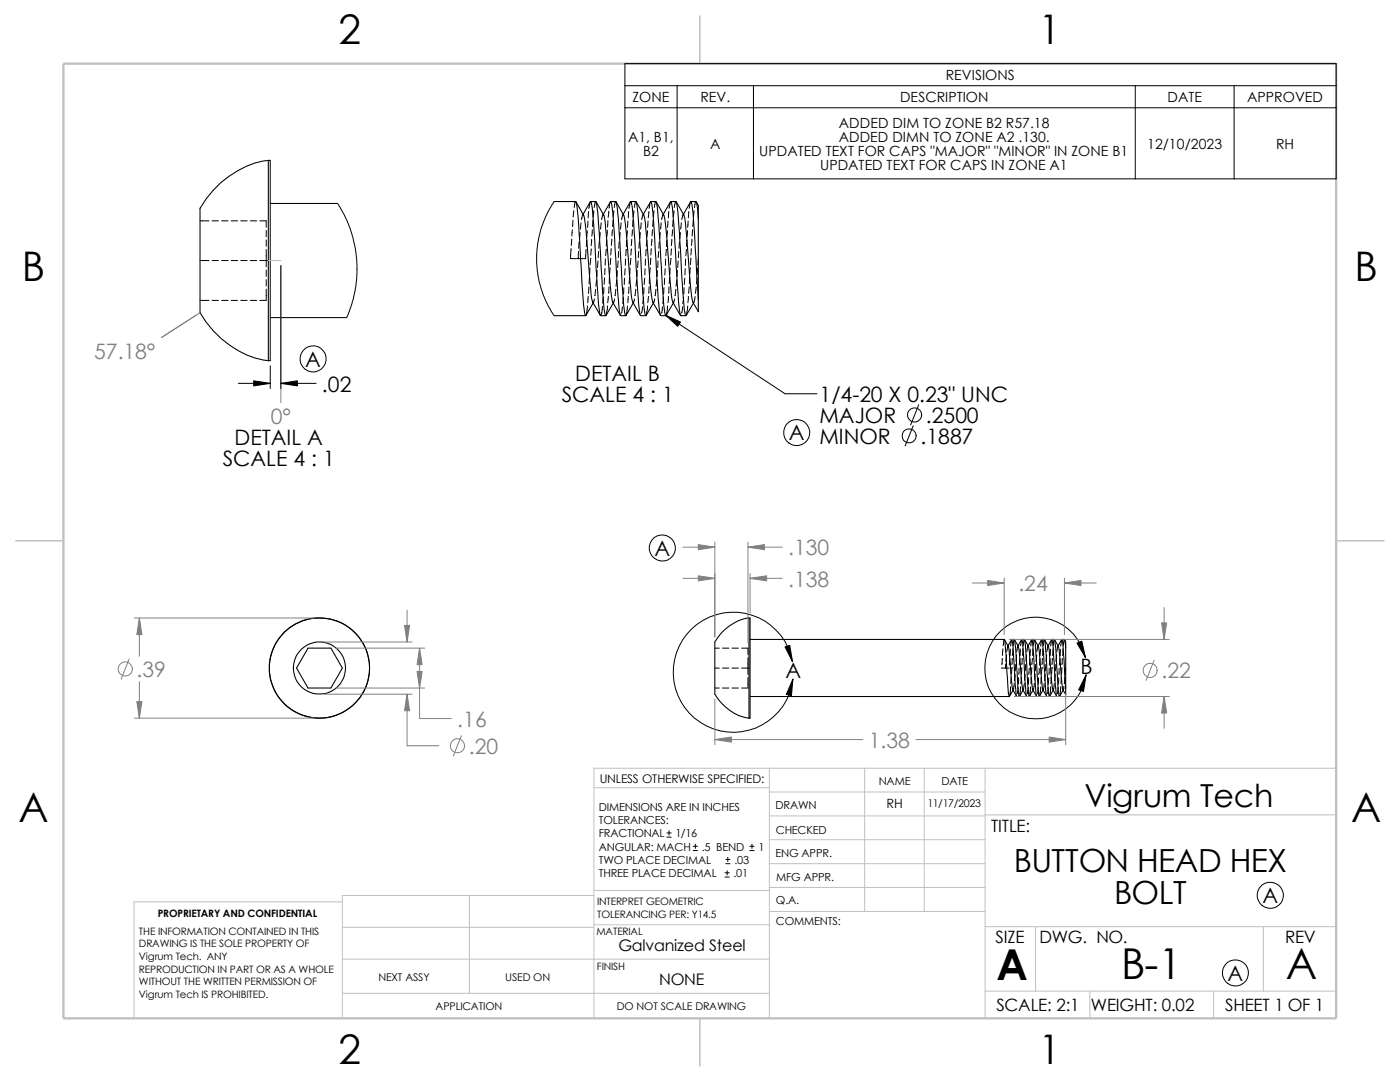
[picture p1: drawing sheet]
<svg xmlns="http://www.w3.org/2000/svg" width="279mm" height="216mm" viewBox="0 0 279 216" stroke-linecap="round" stroke-linejoin="round" font-family="sans-serif">
<g fill="none" stroke="#c0c0c0" stroke-width=".2">
<path d="M53.5 52h2.5M118.5 157.2h35M153.5 153.3v49.9M153.5 158h43.1M172.6 153.3v28.6M184.4 153.3v28.6M196.6 153.3v49.9M266.7 153.3h-148.2v49.9M68.3 180h-41.5v23.2M93.7 178.7v19.5M118.5 178.7h-50.2v24.5M118.5 177.7h35.1"/>
<path d="M153.5 167.6h43.1M153.5 162.8h43.1M153.5 172.3h43.1M153.5 177.1h43.1M196.6 162.6h70.1M68.3 198.2h85.2M68.3 191.4h85.2M68.3 185h50.2M118.5 184.5h35.1M153.6 181.9h43M196.6 197.8h70.1M196.6 184.9h70.1"/>
<path d="M206.7 184.9v12.9M217.5 197.8v5.4M242.2 197.8v5.4M252.1 184.9v12.9"/>
</g>
<path d="M139.7 3.2v9.5M3.1 107.9h9.6M266.7 107.9h9.5M139.7 203.2v9.5" fill="none" stroke="#c0c0c0" stroke-width=".21"/>
<path d="M12.7 12.7h254v190.5h-254z" fill="none" stroke="#c0c0c0" stroke-width=".47"/>
<g fill="none" stroke="#000" stroke-width=".21">
<path d="M53.6 32a18.8 18.8 0 0 0-13.7 9.6v20.7a18.9 18.9 0 0 0 13.7 9.7M53.6 32v40M53.6 32h.3v40h-.3M53.9 40.6h13.5M110.6 40.2h4.3a40.9 40.9 0 0 1 .8 7.9l.3 5.3a65.9 65.9 0 0 0 .8 9.5h.1l1.5-2.4M114.9 40.3l.8 1.3a5.6 5.6 0 0 1 1.2 3.8l.4 4.5a88.4 88.4 0 0 0 1 10.3v.1M117.8 40.3l.1-.1a40.9 40.9 0 0 1 .8 7.9l.3 5.3a75 75 0 0 0 .8 9.5M117.8 40.3l-1.4 2.5M117.9 40.2h1l.1 .1a176.8 176.8 0 0 1 1.2 16.5l.4 5 .3 1.2 1.5-2.5M119 40.3l.7 1.3a5.3 5.3 0 0 1 1.2 3.8l.3 4.5a78.5 78.5 0 0 0 1.1 10.4M121.8 40.3h.2a176.8 176.8 0 0 1 1.2 16.5l.4 5 .2 1.1M121.8 40.3l-1.4 2.5"/>
<path d="M121.9 40.2h1a40.9 40.9 0 0 1 .8 7.9l.3 5.3a65.9 65.9 0 0 0 .8 9.5h.1l1.5-2.4M122.9 40.3l.8 1.3a5.6 5.6 0 0 1 1.2 3.8l.4 4.5a88.4 88.4 0 0 0 1 10.3v.1M125.8 40.3l.1-.1a40.9 40.9 0 0 1 .8 7.9l.3 5.3a72.7 72.7 0 0 0 .8 9.5l.1 .1h1M125.8 40.3l-1.4 2.5M125.9 40.2h1l.1 .1a176.8 176.8 0 0 1 1.2 16.5l.4 5 .3 1.2 1.5-2.5M127 40.3l.7 1.3a5.9 5.9 0 0 1 1.2 3.8l.3 4.5a78.5 78.5 0 0 0 1.1 10.4M129.8 40.3h.2a176.8 176.8 0 0 1 1.2 16.5l.4 5 .2 1.1M129.8 40.3l-1.4 2.5M129.9 40.2h1a40.9 40.9 0 0 1 .8 7.9l.3 5.3a65.9 65.9 0 0 0 .8 9.5h.1l1.5-2.4M130.9 40.3l.8 1.3a5.6 5.6 0 0 1 1.2 3.8l.5 6.2a50.8 50.8 0 0 0 .9 8.7M133.8 40.3l.1-.1a38 38 0 0 1 .8 7.9l.3 5.3a72.7 72.7 0 0 0 .8 9.5l.1 .1h1M133.8 40.3l-1.4 2.5"/>
<path d="M133.9 40.2h1l.1 .1a176.8 176.8 0 0 1 1.2 16.5l.4 5 .3 1.2 1.5-2.5M135 40.3l.7 1.3a5.9 5.9 0 0 1 1.2 3.8l.3 4.5a78.5 78.5 0 0 0 1.1 10.4M137.8 40.3h.2a176.8 176.8 0 0 1 1.2 16.5l.2 2.9M137.8 40.3l-1.4 2.5M137.9 40.2h1l.1 .1 .4 3.3M138.9 40.3l.5 .8M139.4 59.7v2.5l-1.1-1.8M139.4 43.6v16.1M139.4 41.1v2.5M53.9 63.4h15.3M110.6 63h6.3M118.3 60.4l1.5 2.5"/>
<path d="M119.9 63h1M122.3 60.4l1.5 2.5M123.9 63h1M126.3 60.4l1.5 2.5M130.3 60.4l1.5 2.5M131.9 63h1M134.3 60.4l1.5 2.5M61.5 129.3h4.5l2.3 4-2.3 4h-4.5l-2.3-4zM149.5 123.3h.2v20h-.2M149.5 123.3a9.2 9.2 0 0 0-6.8 5v10a9.4 9.4 0 0 0 6.8 5M149.5 123.3v20M149.7 127.6h50.7l.4 3.1 .5 7.7 .2 .5"/>
<path d="M149.7 139h51.7M200.4 127.6l.9 1.4 .1 .6 .4 6.2 .3 1.8M201.2 128.9l.7-1.3 .2 1.1 .5 8 .3 2.2M201.9 127.6h.5l.1 .3 .7 9.4 .3 1.6M202.1 137.7l.8 1.3h.5M202.2 137.7l-.7 1.3M202.4 127.6a5.6 5.6 0 0 1 1.1 4l.6 6M203.2 128.9l.7-1.3 .2 1.1 .5 7.2 .3 3M203.9 127.6h.5l.2 1.1 .5 8 .3 2.2M204.1 137.7l.8 1.3M204.2 137.7l-.7 1.3M204.5 127.6a5.3 5.3 0 0 1 1 4l.6 6"/>
<path d="M205.2 128.9l.7-1.3 .4 3.1 .4 7.2 .2 1.1M205.9 127.6h.5l.2 .6 .6 9.7 .2 1M206.1 137.7l.8 1.3M206.2 137.7l-.8 1.3h-.5M206.5 127.6l.8 1.6 .6 6.6 .3 1.8M207.2 128.9l.7-1.3 .3 2.3 .5 8 .2 1M207.9 127.6h.5l.1 .3 .7 10 .3 1M208.2 137.7l.7 1.3h.5M208.2 137.7l-.8 1.3h-.5M208.4 127.6l.9 1.4 .1 .6 .4 6.2 .3 1.8M209.2 128.9l.7-1.3 .2 1.1 .5 8 .3 2.3M209.9 127.6h.5l.1 .3 .7 10 .3 1"/>
<path d="M210.1 137.7l.8 1.3M210.2 137.7l-.7 1.3M210.4 127.6a5.6 5.6 0 0 1 1.1 4l.6 6M210.9 139h.5M211.2 128.9l.7-1.3 .2 1.1 .6 8.6M211.9 127.6l.6 .1 .2 1.6M212.1 137.7l.6 .9M212.2 137.7l-.7 1.3M212.5 127.6l.2 .4v1.3M212.7 129.3v8M212.7 137.3v1.3"/>
<circle cx="63.8" cy="133.3" r="5.2"/>
<circle cx="63.8" cy="133.3" r="10"/>
</g>
<g fill="none" stroke="#000" stroke-width=".2">
<path d="M124.7 12.7h142v23h-142zM124.7 17.1h142M135.1 17.1v18.6M150.4 17.1v18.6M226.6 17.1v18.6M246.3 17.1v18.6M124.7 21.5h142M39.9 52h1.8M39.9 44.1h1.8M39.9 59.9h1.8M42.3 52h1.3M42.3 44.1h1.3"/>
<path d="M42.3 59.9h1.3M44.2 52h1.3M44.2 44.1h1.3M44.2 59.9h1.3M46.1 52h1.3M46.1 44.1h1.3M46.1 59.9h1.3M48 52h1.3M48 44.1h1.3M48 59.9h1.3M50 52h1.2M50 44.1h1.2"/>
<path d="M50 59.9h1.2M51.9 44.1h1.2v1.2M51.9 52h1.7M53.1 46v1.2M53.1 47.9v1.2M53.1 49.8v3.5M53.1 53.9v1.3M53.1 55.8v1.3M53.1 57.7v2.2h-1.2M56 53v24.5M67.4 40.6l1.1 1.9 1.4 3.3 1.1 3.9 .2 2.2v2.8l-.3 3.1-.7 2.8-1 2.8M110.6 40.2l-1.4 2.3-1.1 2.7-.8 3.3-.2 2.2 .1 3 .5 3 1.2 3.3 1.7 3"/>
<path d="M114 49.6l-.1 2h3l.1-1.8M114.1 47.7l-.1 1.3M114.2 45.8l-.1 1.3M114.3 43.9v1.3M114.5 42l-.1 1.3M114.9 40.2l-.3 1.2M115.4 50.2v1.4M115.6 48.3l-.1 1.2M115.7 46.4v1.2M116 44.4l-.2 1.3M116.4 42.8l-.1 .1M116.5 42.9l-.1-.1-.2 .2-.2 .8"/>
<path d="M117.1 47.9l-.1 1.3M117.2 46l-.1 1.3M117.3 44.1v1.3M117.4 59.1l-.1 1.3M117.5 42.2l-.1 1.3M117.5 57.3l-.1 1.2M117.6 55.4v1.2M117.7 53.5v1.2M117.8 40.3l-.3 1.3M117.9 51.6l-.1 1.2M118 49.7l-.1 1.2M118.1 47.8l-.1 1.2"/>
<path d="M118.2 45.8l-.1 1.3M118.3 43.9l-.1 1.3M118.5 42l-.1 1.3M118.6 59.6l-.1 .6-.2 .1M118.9 40.2l-.3 1.2M118.9 57.7l-.2 1.3M119 55.8l-.1 1.3M119.2 53.9l-.1 1.3M119.3 52.1l-.1 1.2M119.5 50.2l-.1 1.2M119.6 48.3l-.1 1.2M119.8 46.4l-.1 1.2"/>
<path d="M120 44.4l-.2 1.3M120.4 59.3l-.1 1.2M120.4 42.8l-.1 .1M120.5 42.9l-.1-.1-.1 .2-.2 .8M120.5 57.4l-.1 1.2M120.6 55.5v1.2M120.7 53.6v1.2M120.8 51.6v1.3M121 49.7l-.1 1.3M121.1 47.8l-.1 1.3M121.2 45.9l-.1 1.3M121.3 44l-.1 1.3"/>
<path d="M121.4 59.1l-.1 1.3M121.5 42.1l-.1 1.3M121.5 57.2v1.3M121.6 55.3v1.3M121.8 53.4l-.1 1.3M121.8 40.3l-.3 1.2M121.9 51.5l-.1 1.3M122 49.6l-.1 1.3M122.1 47.7l-.1 1.3M122.2 45.8l-.1 1.3M122.3 43.9v1.3M122.5 42l-.1 1.3"/>
<path d="M122.6 59.6l-.1 .6-.1 .2-.1-.1M122.9 40.2l-.3 1.2M122.9 57.7l-.2 1.3M123.1 55.8l-.2 1.3M123.2 54l-.1 1.2M123.4 52.1l-.2 1.2M123.4 50.2v1.2M123.6 48.3l-.1 1.2M123.7 46.4v1.2M124 44.4l-.2 1.3M124.4 59.3l-.1 1.3M124.4 42.8l-.1 .1"/>
<path d="M124.5 42.9l-.1-.1-.2 .2-.2 .8M124.5 57.4l-.1 1.3M124.6 55.5v1.3M124.8 53.6l-.1 1.3M124.8 51.7v1.3M125 49.8h.1M125 49.8l-.1 1.3M125.1 47.9l-.1 1.3M125.2 46l-.1 1.3M125.3 44.1l-.1 1.3M125.4 59.1l-.1 1.3M125.5 42.2l-.1 1.3"/>
<path d="M125.5 57.3l-.1 1.2M125.6 55.4v1.2M125.7 53.5v1.2M125.8 40.3l-.3 1.3M125.9 51.6l-.1 1.2M126 49.7l-.1 1.2M126.1 47.8l-.1 1.2M126.2 45.8l-.1 1.3M126.3 43.9l-.1 1.3M126.5 42l-.1 1.3M126.6 59.6l-.1 .6-.2 .1M126.9 40.2l-.3 1.2"/>
<path d="M126.9 57.7l-.2 1.3M127 55.8l-.1 1.3M127.2 53.9l-.1 1.3M127.3 52.1l-.1 1.2M127.5 50.2l-.1 1.2M127.6 48.3l-.1 1.2M127.8 46.4l-.1 1.2M128 44.4l-.2 1.3M128.4 59.3l-.1 1.3M128.4 42.8l-.1 .1M128.5 42.9l-.1-.1-.1 .2-.2 .8M128.5 57.4l-.1 1.3"/>
<path d="M128.7 55.5l-.1 1.3M128.7 53.6v1.3M128.8 51.7v1.3M129 49.8l-.1 1.3M129.1 47.9l-.1 1.2M129.2 46l-.1 1.3M129.3 44.1l-.1 1.3M129.4 59.1l-.1 1.3M129.5 42.2l-.1 1.3M129.5 57.2v1.3M129.6 55.3v1.3M129.8 53.4l-.1 1.3"/>
<path d="M129.8 40.3l-.3 1.3M129.9 51.5l-.1 1.3M130 49.6l-.1 1.3M130.1 47.7l-.1 1.3M130.2 45.8l-.1 1.3M130.3 43.9v1.3M130.5 42l-.1 1.3M130.6 59.6l-.1 .6-.1 .2-.1-.1M130.9 40.2l-.3 1.2M130.9 57.7l-.2 1.3M131.1 55.8l-.2 1.3M131.2 54l-.1 1.2"/>
<path d="M131.3 52.1l-.1 1.2M131.4 50.2v1.2M131.6 48.3l-.1 1.2M131.7 46.4v1.2M132 44.4l-.2 1.3M132.4 59.3l-.1 1.3M132.4 42.8l-.1 .1M132.5 42.9l-.1-.1-.2 .2-.2 .8M132.5 57.4l-.1 1.3M132.6 55.5v1.3M132.8 53.6l-.1 1.3M132.8 51.7v1.3"/>
<path d="M133 49.8h.1M133 49.8l-.1 1.3M133.1 47.9l-.1 1.3M133.2 46l-.1 1.3M133.3 44.1l-.1 1.3M133.4 59.1l-.1 1.3M133.5 42.2l-.1 1.3M133.5 57.2l-.1 1.3M133.6 55.4v1.2M133.7 53.5v1.2M133.8 40.3l-.3 1.3M133.9 51.6l-.1 1.2"/>
<path d="M134 49.7l-.1 1.2M134.1 47.8l-.1 1.2M134.2 45.8l-.1 1.3M134.3 43.9l-.1 1.3M134.5 42l-.1 1.3M134.6 59.6l-.1 .6-.2 .1M134.9 40.2l-.3 1.2M134.9 57.7l-.2 1.3M135 55.8l-.1 1.3M135.2 53.9l-.1 1.3M135.3 52.1l-.1 1.2M135.5 50.2l-.1 1.2"/>
<path d="M135.6 48.3l-.1 1.2M135.8 46.4l-.1 1.2M136 44.4l-.2 1.3M136.4 59.3l-.1 1.3M136.4 42.8l-.1 .1M136.5 42.9l-.1-.1-.1 .2-.2 .8M136.5 57.4l-.1 1.3M136.7 55.5l-.1 1.3M136.7 53.6v1.3M136.8 51.7v1.3M137 49.8l-.1 1.3M137.1 47.9l-.1 1.2"/>
<path d="M137.2 46l-.1 1.2M137.3 44.1l-.1 1.3M137.4 59.1l-.1 1.3M137.5 42.2l-.1 1.3M137.5 57.2l-.1 1.3M137.6 55.3v1.3M137.8 53.4l-.1 1.3M137.8 40.3l-.3 1.3M137.9 51.5l-.1 1.3M138 49.6l-.1 1.3M138.1 47.7l-.1 1.3M138.2 45.8l-.1 1.3"/>
<path d="M138.3 43.9v1.3M138.5 42l-.1 1.3M138.7 59.2l-.3 1.2M138.9 40.2l-.3 1.2M138.9 57.3l-.1 1.2M139.1 55.4l-.1 1.2M139.2 53.5l-.1 1.2M139.4 51.6l-.1 1.2M47.6 76.5h6.3M53.9 73v4.5M56 76.5h7.1M117.3 61l-.4 1.9"/>
<path d="M118.4 60.4v.1M120.2 61.1l-.1 1.3-.2 .6M121.2 61l-.3 1.9M122.5 60.4l-.1 .1M124.2 61.2l-.2 1.3M125.2 61l-.3 1.9M126.4 60.4v.1M128.2 61.2l-.2 1.2M129.2 61l-.3 1.9M130.5 60.4l-.1 .1M132.2 61.2l-.2 1.3M132.8 62.9l23.9 15.7h6.3"/>
<path d="M133.2 61l-.3 1.9M134.5 60.4l-.1 .1M136.2 61.2l-.2 1.2M137.2 61l-.3 1.9M138.5 60.4l-.1 .1M182.2 85l-1.6 4M183.3 80.8l-1.6 4M142.7 133.3h.9M142.7 129.3h.9M142.7 137.3h.9M144.2 133.3h1.3M144.2 129.3h1.3"/>
<path d="M144.2 137.3h1.3M146.1 133.3h1.3M146.1 129.3h1.3M146.1 137.3h1.3M148 133.3h1.5M148 129.3h1.3v1.3M149.3 131.2v3.4M149.3 135.2v2.1h-1.3M158.2 132a12 12 0 0 0-18.6-7.9 12 12 0 0 0 .5 20.2 12 12 0 0 0 18.1-8.8M199.9 133.3h1.5M200 131.4l-.1 1.2M200.2 129.5l-.2 1.2"/>
<path d="M200.4 127.6l-.2 1.2M200.7 132.5v.8M200.9 130.7l-.2 1.3M201.2 128.9h-.1M201.2 128.9l-.3 1.1M201.5 131.4l-.1 1.3M201.6 129.5l-.1 1.3M201.7 137l-.2 1.9M201.8 135.1l-.1 1.3M201.9 127.7l-.2 1.2M201.9 133.3h.1M201.9 133.3l-.1 1.2"/>
<path d="M202 131.4l-.1 1.2M202.1 129.5l-.1 1.2M202.2 137.7h.1M202.4 136.4l-.2 1.2M202.4 127.6l-.2 1.2M202.6 134.5l-.2 1.3M202.7 132.6l-.1 1.3M202.9 130.7l-.1 1.3M202.9 138.9v.1M203.2 137.1l-.2 1.3M203.2 128.9h.1M203.2 128.9l-.3 1.1"/>
<path d="M203.3 135.2l-.1 1.3M203.4 133.3l-.1 1.3M203.5 131.4l-.1 1.3M203.6 129.5l-.1 1.3M203.7 137l-.2 1.9M203.8 135.2l-.1 1.2M203.9 127.6l-.2 1.3M203.9 133.3l-.1 1.2M204 131.4l-.1 1.2M204.1 129.5l-.1 1.2M204.2 137.7h.1M204.4 127.6l-.2 1.2"/>
<path d="M204.4 136.4l-.2 1.2M204.6 134.5l-.1 1.2M204.7 132.6l-.1 1.3M204.9 130.7l-.1 1.3M205.2 137.2l-.2 1.2M205.2 128.9h.1M205.2 128.9l-.3 1.1M205.2 128.9h-.1M205.3 135.3l-.1 1.2M205.4 133.3l-.1 1.3M205.5 131.4l-.1 1.3M205.6 129.5l-.1 1.3"/>
<path d="M205.7 137.1l-.3 1.8M205.8 135.2l-.1 1.2M205.9 127.7l-.2 1.2M205.9 133.3l-.1 1.2M206 130.7h.1M206 131.4l-.1 1.2M206.1 129.5v1.2M206.2 137.7h.1M206.4 127.6l-.2 1.2M206.4 136.4l-.2 1.2M206.6 134.5l-.1 1.2M206.7 132.6l-.1 1.3"/>
<path d="M206.9 130.7l-.1 1.3M207.2 137.2l-.1 1.2M207.2 128.9h.1M207.2 128.9l-.3 1.1M207.2 128.9h-.1M207.3 135.3l-.1 1.2M207.4 133.3l-.1 1.3M207.4 138.9h.1M207.5 131.4l-.1 1.3M207.6 129.5l-.1 1.3M207.7 137.1l-.2 1.8M207.8 135.2l-.1 1.2"/>
<path d="M207.9 127.7l-.2 1.2M207.9 133.3h.1M207.9 133.3l-.1 1.2M208 131.4l-.1 1.2M208.1 129.5l-.1 1.2M208.2 137.7h.1M208.4 136.4l-.2 1.2M208.4 127.6l-.2 1.2M208.6 134.5l-.2 1.3M208.7 132.6l-.1 1.3M208.9 130.7l-.2 1.3M209.2 137.2l-.2 1.2"/>
<path d="M209.2 128.9h.1M209.2 128.9l-.3 1.1M209.2 128.9h-.1M209.3 135.3l-.1 1.2M209.4 133.3l-.1 1.3M209.5 131.4l-.1 1.3M209.6 129.5l-.1 1.3M209.7 137l-.2 1.9M209.8 135.1l-.1 1.3M209.9 127.7l-.2 1.2M209.9 133.3h.1M209.9 133.3l-.1 1.2"/>
<path d="M210 131.4l-.1 1.2M210.1 129.5l-.1 1.2M210.2 137.7h.1M210.4 136.4l-.2 1.2M210.4 127.6l-.2 1.2M210.6 134.5l-.2 1.3M210.7 132.6l-.1 1.3M210.9 130.7l-.2 1.3M211.2 137.2l-.2 1.2M211.2 128.9h-.1M211.2 128.9l-.3 1.1M211.3 135.3l-.1 1.2"/>
<path d="M211.4 133.3l-.1 1.3M211.5 131.4l-.1 1.3M211.6 129.5l-.1 1.3M211.7 137l-.2 1.9M211.8 135.2l-.1 1.2M211.9 127.7l-.2 1.2M211.9 133.3l-.1 1.2M212 131.4l-.1 1.2M212.1 129.5l-.1 1.2M212.1 137.6l.1 .1M212.2 137.7h.1M212.3 136.9l-.1 .8"/>
<path d="M212.4 127.6l-.2 1.2M212.5 135.2l-.1 1.2M212.7 133.3l-.1 1.2M216.6 131.2a10.1 10.1 0 0 0-15-6.7 10.1 10.1 0 0 0-1.6 16.4 10.1 10.1 0 0 0 16-3.7l.7-2.5M133.1 167h.8M133.1 166.2h.8M133.5 165.8v.8M138.3 169.7h.9M138.3 168.9h.9M138.8 168.4v.9M144.7 175h.8M144.7 174.2h.8"/>
<path d="M144.9 172.3h.8M144.9 171.5h.8M145.1 173.7v.9M145.2 171.1v.8M149.6 169.7h.9M149.6 168.9h.9M150.1 168.4v.9"/>
<circle cx="62.5" cy="71.6" r="2.61"/>
<circle cx="159" cy="86.3" r="2.61"/>
<circle cx="181.4" cy="87" r="1.4"/>
<circle cx="182.5" cy="82.8" r="1.41"/>
<circle cx="132.2" cy="109.3" r="2.61"/>
<circle cx="253.5" cy="178.6" r="2.62"/>
<circle cx="246.5" cy="194.1" r="2.61"/>
</g>
<g fill="none" stroke="#808080" stroke-width=".2">
<path d="M56 53v27.3M39.9 62.4l-7.7 5 6.9-4.5M136.3 109.2h6.4M136.3 115.4h6.4M142.7 108.2v18.9M149.3 109.2h6.8M149.3 108.2v20.1M149.7 114.4v7.9M149.7 115.4h6.4M194.1 116.3h6.3M200.4 115.4v11.2M212.4 116.3h6.4"/>
<path d="M212.4 115.4v11.2M25.8 131.5l-1.6 4M26.8 123.3h35.9M27.8 123.3v7.6M27.8 136v7.3M64.7 128.1h17.6M64.7 138.5h17.6M67.1 129.3h17.7M67.1 137.3h17.7M81.2 121.8v6.3M81.2 138.5v10.3h6.4M83.7 129.3v14.1h6.4"/>
<path d="M142.7 139.5v9.1M201.4 127.6h31.9M202.4 139h30.9M212.7 138.3v10.3M230.3 131.7l-1.6 4.1M232.3 121.2v6.4M232.3 139v6.3M26.8 143.3h35.9M92.1 146.8l-1.6 4M142.7 147.6h29.5M182.8 147.6h29.9"/>
<circle cx="25" cy="133.5" r="1.41"/>
<circle cx="229.5" cy="133.8" r="1.41"/>
<circle cx="91.3" cy="148.8" r="1.41"/>
</g>
<path d="M50.6 76l3.3 .5-3.3 .5zM56 76.5l3.4-.5v1zM132.8 62.9l3 1.4-.5 .8zM156.7 129.1l.9-.3 .6 3.2zM158.2 135.5l-.3 3.3-1-.2zM214.9 128.3l1-.4 .7 3.3zM216.7 134.7l-.5 3.3-.9-.3z" fill="#000" stroke="#000" stroke-width=".2"/>
<g fill="#808080" stroke="#808080" stroke-width=".2">
<path d="M27.3 140h1l-.5 3.3z"/>
<path d="M27.8 123.3l.5 3.3h-1z"/>
<path d="M81.2 138.5l.5 3.3h-1z"/>
<path d="M80.7 124.8h1l-.5 3.3z"/>
<path d="M83.7 129.3l.5 3.3h-1z"/>
<path d="M83.2 134h1l-.5 3.3z"/>
<path d="M231.8 124.3h1l-.5 3.3z"/>
<path d="M232.3 139l.5 3.3h-1z"/>
<path d="M149.3 109.2l3.3-.5v1z"/>
<path d="M139.4 108.7l3.3 .5-3.3 .5z"/>
<path d="M142.7 147.6l3.3-.5v1z"/>
<path d="M209.4 147.1l3.3 .5-3.3 .5z"/>
<path d="M197.1 115.8l3.3 .5-3.3 .5z"/>
<path d="M212.4 116.3l3.3-.5v1z"/>
<path d="M139.4 114.9l3.3 .5-3.3 .5z"/>
<path d="M149.7 115.4l3.3-.5v1z"/>
</g>
<g font-size="8.5">
<text x="198.8" y="195.5">A</text>
<text x="223.7" y="195.3">B-1</text>
<text x="256.6" y="195.3">A</text>
</g>
<g font-size="8.1">
<text x="67.6" y="8.8">2</text>
<text x="207.3" y="8.8">1</text>
<text x="4.4" y="56.1">B</text>
<text x="270.3" y="56.1">B</text>
<text x="3.7" y="164.1">A</text>
<text x="269.6" y="164.1">A</text>
<text x="67.6" y="212.3">2</text>
<text x="207.3" y="212.3">1</text>
</g>
<g font-size="6.4">
<text x="202.4" y="174">BUTTON HEAD HEX</text>
<text x="222.3" y="180.4">BOLT</text>
</g>
<text font-size="6.3" x="216.4" y="161">Vigrum Tech</text>
<g font-size="4.2" fill="#808080">
<text x="18.8" y="71.5">57.18°</text>
<text x="54" y="84.5">0°</text>
<text x="157.3" y="110.8">.130</text>
<text x="157.3" y="117.1">.138</text>
<text x="203.2" y="118">.24</text>
<text x="27.3" y="135.1">.39</text>
<text x="231.8" y="135.4">.22</text>
<text x="91.3" y="145.1">.16</text>
<text x="173.4" y="149.3">1.38</text>
<text x="93.6" y="150.5">.20</text>
</g>
<g font-size="4.2">
<text x="60.9" y="73.2">A</text>
<text x="114.8" y="76.1">DETAIL B</text>
<text x="64.3" y="78.2">.02</text>
<text x="112.1" y="80.3">SCALE 4 : 1</text>
<text x="163.6" y="80.3">1/4-20 X 0.23&quot; UNC</text>
<text x="46.8" y="88.9">DETAIL A</text>
<text x="157.4" y="87.9">A MINOR</text>
<text x="163.5" y="84.5">MAJOR</text>
<text x="183.7" y="88.6">.1887</text>
<text x="184.8" y="84.5">.2500</text>
<text x="44.4" y="93">SCALE 4 : 1</text>
<text x="130.6" y="110.9">A</text>
<text x="156.8" y="135.4">A</text>
<text x="215.6" y="134.5">B</text>
<text x="252" y="180.2">A</text>
<text x="245" y="195.7">A</text>
</g>
<g font-size="3.4">
<text x="197.8" y="166">TITLE:</text>
<text x="198.7" y="188.1">SIZE</text>
<text x="207.5" y="188.1">DWG. NO.</text>
<text x="256.5" y="188.2">REV</text>
<text x="198.8" y="201.7">SCALE: 2:1</text>
<text x="217.7" y="201.8">WEIGHT: 0.02</text>
<text x="244.5" y="201.7">SHEET 1 OF 1</text>
</g>
<g font-size="3.2">
<text x="123.4" y="189.8">Galvanized Steel</text>
<text x="131.6" y="196.6">NONE</text>
</g>
<g font-size="2.8">
<text x="188.8" y="16">REVISIONS</text>
<text x="126.2" y="20.4">ZONE</text>
<text x="139.8" y="20.4">REV.</text>
<text x="179.6" y="20.4">DESCRIPTION</text>
<text x="233" y="20.4">DATE</text>
<text x="248.9" y="20.4">APPROVED</text>
<text x="125.3" y="28.3">A1, B1,</text>
<text x="141.7" y="29.7">A</text>
<text x="167.4" y="28.3">ADDED DIMN TO ZONE A2 .130.</text>
<text x="167.4" y="25.4">ADDED DIM TO ZONE B2 R57.18</text>
<text x="228.9" y="29.7">12/10/2023</text>
<text x="254.7" y="29.7">RH</text>
<text x="128.4" y="31.1">B2</text>
<text x="151.5" y="31.1">UPDATED TEXT FOR CAPS &quot;MAJOR&quot; &quot;MINOR&quot; IN ZONE B1</text>
<text x="163.7" y="33.9">UPDATED TEXT FOR CAPS IN ZONE A1</text>
</g>
<text font-size="2.5" x="177" y="161.3">RH</text>
<text font-size="2.4" x="119.7" y="156.2">UNLESS OTHERWISE SPECIFIED:</text>
<g font-size="2.2">
<text x="119.5" y="161.8">DIMENSIONS ARE IN INCHES</text>
<text x="154.8" y="161.5">DRAWN</text>
<text x="175.4" y="156.7">NAME</text>
<text x="187.9" y="156.7">DATE</text>
<text x="119.5" y="164.4">TOLERANCES:</text>
<text x="119.5" y="167.1">FRACTIONAL</text>
<text x="134.8" y="167.1">1/16</text>
<text x="154.8" y="166.3">CHECKED</text>
<text x="119.5" y="172.4">TWO PLACE DECIMAL</text>
<text x="119.5" y="169.8">ANGULAR: MACH</text>
<text x="140" y="169.8">.5 BEND</text>
<text x="146.6" y="172.4">.03</text>
<text x="151.3" y="169.8">1</text>
<text x="154.8" y="171">ENG APPR.</text>
<text x="119.5" y="175">THREE PLACE DECIMAL</text>
<text x="146.4" y="175">.01</text>
<text x="154.9" y="175.7">MFG APPR.</text>
<text x="154.9" y="184.7">COMMENTS:</text>
<text x="154.9" y="180.5">Q.A.</text>
</g>
<g font-size="2.1">
<text x="185.1" y="161">11/17/2023</text>
<text x="75.5" y="195.7">NEXT ASSY</text>
<text x="100.8" y="195.7">USED ON</text>
<text x="86.9" y="201.5">APPLICATION</text>
<text x="123.1" y="201.6">DO NOT SCALE DRAWING</text>
</g>
<g font-size="2">
<text x="31.5" y="183">PROPRIETARY AND CONFIDENTIAL</text>
<text x="119.2" y="180.6">INTERPRET GEOMETRIC</text>
<text x="119.2" y="183.1">TOLERANCING PER: Y14.5</text>
<text x="27.7" y="186.5">THE INFORMATION CONTAINED IN THIS</text>
<text x="27.7" y="189.1">DRAWING IS THE SOLE PROPERTY OF</text>
<text x="27.7" y="191.6">Vigrum Tech. ANY</text>
<text x="119" y="186.6">MATERIAL</text>
<text x="27.7" y="194.1">REPRODUCTION IN PART OR AS A WHOLE</text>
<text x="27.7" y="196.6">WITHOUT THE WRITTEN PERMISSION OF</text>
<text x="119.1" y="193.5">FINISH</text>
<text x="27.7" y="199.1">Vigrum Tech IS PROHIBITED.</text>
</g>
</svg>
